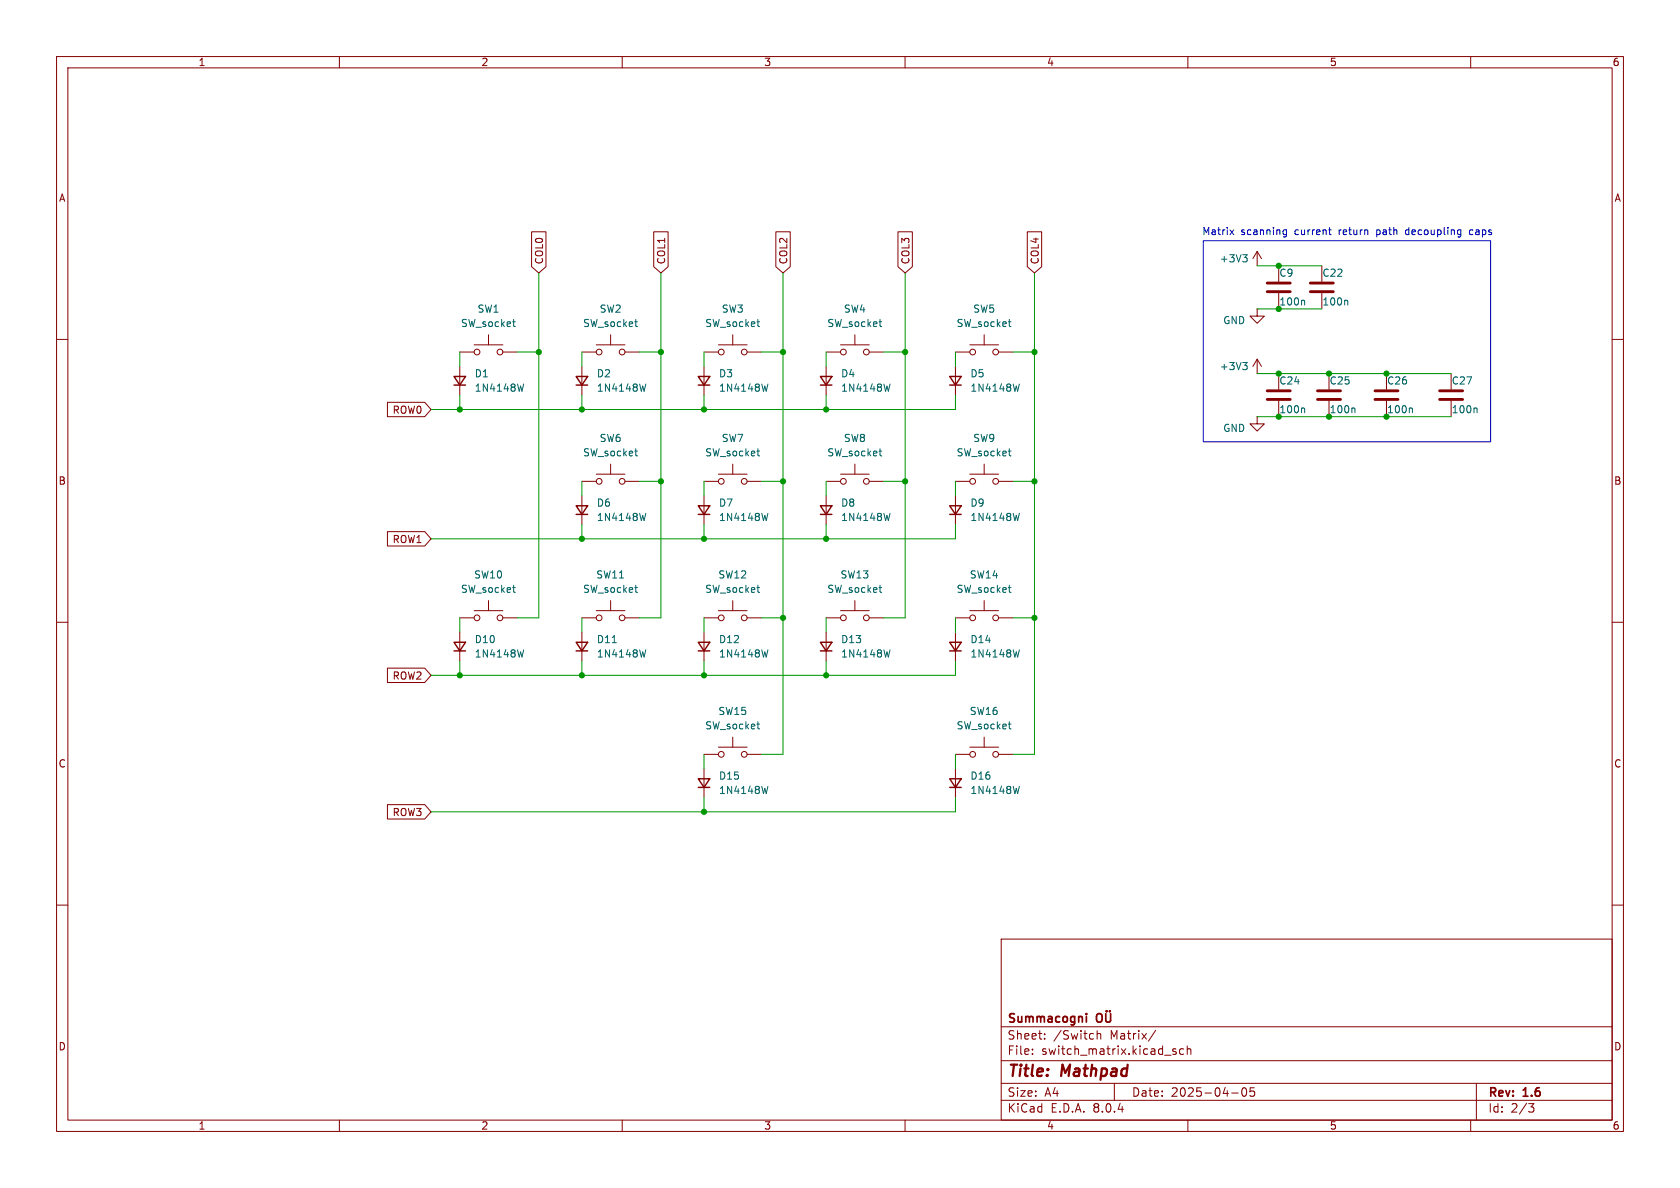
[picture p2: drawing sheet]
<svg xmlns="http://www.w3.org/2000/svg" width="297mm" height="210mm" viewBox="0 0 297 210" stroke-linecap="round" stroke-linejoin="round" font-family="sans-serif">
<g fill="none" stroke="#840000" stroke-width=".18">
<path d="M10 10h277v190h-277zM12 12h273v186h-273zM60 10v2M110 10v2M160 10v2M210 10v2M260 10v2M10 60h2M86.4 59.2v1.8M94 41h2.5v6.1l-1.3 1.2-1.2-1.2zM107.9 59.2v1.8M115.6 41h2.5v6.1l-1.3 1.2-1.2-1.2z"/>
<path d="M129.5 59.2v1.8M137.2 41h2.5v6.1l-1.3 1.2-1.2-1.2zM151.1 59.2v1.8M158.7 41h2.6v6.1l-1.3 1.2-1.3-1.2zM174 59.2v1.8M181.6 41h2.6v6.1l-1.3 1.2-1.3-1.2zM222.2 54.6v1.3h1.3l-1.3 1.3-1.2-1.3h1.2M222.2 54.6h.1M222.2 44.5v2.5M222.2 44.5l-.7 1.2M222.2 44.5l.8 1.2M226.1 47v2.8"/>
<path d="M226.1 51.8v2.8M233.7 47v2.8M233.7 51.8v2.8M285 60h2M68.5 71.1h6.6l1.1 1.3-1.1 1.3h-6.6zM81.3 62.2h2.5M81.3 64.8v5.1M83.8 61h5.1M88.9 62.2h2.5M102.9 62.2h2.5M102.9 64.8v5.1M105.4 61h5.1"/>
<path d="M110.5 62.2h2.5M124.5 64.8v5.1M124.5 62.2h2.5M127 61h5.1M132.1 62.2h2.5M146 62.2h2.6M146 64.8v5.1M148.6 61h5.1M153.7 62.2h2.5M168.9 64.8v5.1M168.9 62.2h2.5M171.4 61h5.1"/>
<path d="M176.5 62.2h2.6M222.2 73.7v1.2h1.3l-1.3 1.3-1.2-1.3h1.2M222.2 73.7h.1M222.2 63.5l-.7 1.3M222.2 63.5v2.5M222.2 63.5l.8 1.3M226.1 66v2.8M226.1 70.9v2.8M234.9 66v2.8M234.9 70.9v2.8M245.1 66v2.8M245.1 70.9v2.8"/>
<path d="M256.5 66v2.8M256.5 70.9v2.8M68.5 94h6.6l1.1 1.3-1.1 1.2h-6.6zM102.9 85.1h2.5M102.9 87.6v5.1M105.4 83.8h5.1M107.9 82v1.8M110.5 85.1h2.5M124.5 87.6v5.1M124.5 85.1h2.5M127 83.8h5.1M129.5 82v1.8"/>
<path d="M132.1 85.1h2.5M146 85.1h2.6M146 87.6v5.1M148.6 83.8h5.1M151.1 82v1.8M153.7 85.1h2.5M168.9 87.6v5.1M168.9 85.1h2.5M171.4 83.8h5.1M174 82v1.8M176.5 85.1h2.6M10 110h2"/>
<path d="M68.5 118.1h6.6l1.1 1.3-1.1 1.3h-6.6zM81.3 109.2h2.5M81.3 111.8v5M83.8 108h5.1M86.4 106.2v1.8M88.9 109.2h2.5M102.9 109.2h2.5M102.9 111.8v5M105.4 108h5.1M107.9 106.2v1.8M110.5 109.2h2.5M124.5 111.8v5"/>
<path d="M124.5 109.2h2.5M127 108h5.1M129.5 106.2v1.8M132.1 109.2h2.5M146 111.8v5M146 109.2h2.6M148.6 108h5.1M151.1 106.2v1.8M153.7 109.2h2.5M168.9 111.8v5M168.9 109.2h2.5M171.4 108h5.1"/>
<path d="M174 106.2v1.8M176.5 109.2h2.6M285 110h2M124.5 135.9v5.1M124.5 133.4h2.5M127 132.1h5.1M129.5 130.3v1.8M132.1 133.4h2.5M168.9 135.9v5.1M168.9 133.4h2.5M171.4 132.1h5.1M174 130.3v1.8"/>
<path d="M176.5 133.4h2.6M10 160h2M68.5 142.2h6.6l1.1 1.3-1.1 1.3h-6.6zM285 160h2M177 166h108v32h-108zM60 198v2M110 198v2M160 198v2M177 194.5h108M177 191.5h108M177 187.5h108M177 181.5h108"/>
<path d="M182.5 186.3v.1M182.5 185.5v.1M184.7 183.6v.1M184.7 182.8v.1M194 182.2v1.5M194 182.8l.2-.1 .3 .1 .1 .9M197 191.5v3M204.3 182.1l-1.3 2M207.9 185.5l-.4-.1-.2 .2 .1 .2 .5 .2v.3h-.6M209.2 185.5l-.4-.1-.3 .3v.4l.2 .2h.5M209.9 185.5l.2-.1 .4 .1v.9M209.9 184.9v1.5"/>
<path d="M210 198v2M217.7 193.2h1.2M219.7 192.4l.2-.1a.81 .81 0 0 1 .6 .6 .81 .81 0 0 1-.3 .8l-.2 .1a.81 .81 0 0 1-.3-1.4zM221.7 192.3h-.7v.7l.2-.1h.5l.1 .3-.1 .5-.2 .1-.5-.1M260 198v2M261 191.5v6.5M270.2 195.1h1l-.5 .6 .4 .1 .1 .5-.3 .3h-.4"/>
<circle cx="84.3" cy="62.2" r=".51"/>
<circle cx="88.4" cy="62.2" r=".51"/>
<circle cx="105.9" cy="62.2" r=".51"/>
<circle cx="110" cy="62.2" r=".51"/>
<circle cx="127.5" cy="62.2" r=".51"/>
<circle cx="131.6" cy="62.2" r=".51"/>
<circle cx="149.1" cy="62.2" r=".51"/>
<circle cx="153.2" cy="62.2" r=".51"/>
<circle cx="172" cy="62.2" r=".51"/>
<circle cx="176" cy="62.2" r=".51"/>
<circle cx="105.9" cy="85.1" r=".51"/>
<circle cx="110" cy="85.1" r=".51"/>
<circle cx="127.5" cy="85.1" r=".51"/>
<circle cx="131.6" cy="85.1" r=".51"/>
<circle cx="149.1" cy="85.1" r=".51"/>
<circle cx="153.2" cy="85.1" r=".51"/>
<circle cx="172" cy="85.1" r=".51"/>
<circle cx="176" cy="85.1" r=".51"/>
<circle cx="84.3" cy="109.2" r=".51"/>
<circle cx="88.4" cy="109.2" r=".51"/>
<circle cx="105.9" cy="109.2" r=".51"/>
<circle cx="110" cy="109.2" r=".51"/>
<circle cx="127.5" cy="109.2" r=".51"/>
<circle cx="131.6" cy="109.2" r=".51"/>
<circle cx="149.1" cy="109.2" r=".51"/>
<circle cx="153.2" cy="109.2" r=".51"/>
<circle cx="172" cy="109.2" r=".51"/>
<circle cx="176" cy="109.2" r=".51"/>
<circle cx="127.5" cy="133.4" r=".51"/>
<circle cx="131.6" cy="133.4" r=".51"/>
<circle cx="172" cy="133.4" r=".51"/>
<circle cx="176" cy="133.4" r=".51"/>
</g>
<path d="M192.1 179.2v.1M192.1 179.7v1M193.9 179.4a.5 .5 0 0 1 .6-.2 .5 .5 0 0 1 .3 .5v.5a.5 .5 0 0 1-.5 .5 .5 .5 0 0 1-.5-.5zM195.5 179.2v1.2l.3 .3 .4-.1 .1-.2v-1.2M195.6 178.7v.1M196.2 178.7v.1" fill="none" stroke="#840000" stroke-width=".3"/>
<g fill="none" stroke="#840000" stroke-width=".25">
<path d="M80.3 66.5h2l-1 1.6zM80.3 68.1h2M101.9 66.5h2l-1 1.6zM101.9 68.1h2M123.4 66.5h2.1l-1 1.6zM123.4 68.1h2.1M145 66.5h2.1l-1.1 1.6zM145 68.1h2.1M167.9 66.5h2l-1 1.6zM167.9 68.1h2M101.9 89.4h2l-1 1.5zM101.9 90.9h2"/>
<path d="M123.4 89.4h2.1l-1 1.5zM123.4 90.9h2.1M145 89.4h2.1l-1.1 1.5zM145 90.9h2.1M167.9 89.4h2l-1 1.5zM167.9 90.9h2M80.3 113.5h2l-1 1.6zM80.3 115.1h2M101.9 113.5h2l-1 1.6zM101.9 115.1h2M123.4 113.5h2.1l-1 1.6zM123.4 115.1h2.1"/>
<path d="M145 113.5h2.1l-1.1 1.6zM145 115.1h2.1M167.9 113.5h2l-1 1.6zM167.9 115.1h2M123.4 137.7h2.1l-1 1.5zM123.4 139.2h2.1M167.9 137.7h2l-1 1.5zM167.9 139.2h2"/>
</g>
<g fill="none" stroke="#006464" stroke-width=".18">
<path d="M90.6 56.9h.5M90.9 57.7h.2M112.2 56.9h.5M112.5 57.7h.2M133.8 56.9h.5M134 57.7h.3M155.4 56.9h.5M155.6 57.7h.3M178.3 56.9h.4M178.5 57.7h.2M219.7 45h.8l-.4 .5M220.2 45.5l.3 .3v.3l-.3 .2"/>
<path d="M230.5 53.1l.1 .2v.6M238.1 53.1l.2 .2v.6M92.6 67.9l-.3 1.3M112.2 79.7h.5M114.2 67.9l-.3 1.3M133.8 79.7h.5M135.8 67.9l-.3 1.3M155.4 79.7h.5M157.3 67.9l-.3 1.3M178.3 79.7h.4M180.2 67.9l-.3 1.3M219.7 64.1h.8l-.4 .5"/>
<path d="M220.2 64.6l.3 .2v.3l-.3 .2M230.5 72.1l.1 .2v.7M239.4 72.1l.1 .2v.7M249.5 72.1l.2 .2v.7M260.9 72.1l.2 .2v.7M112.5 80.5l.2 .1M114.2 90.7l-.3 1.3M134 80.5l.3 .1M135.8 90.7l-.3 1.3M155.6 80.5l.3 .1M157.3 90.7l-.3 1.3M178.5 80.5l.2 .1"/>
<path d="M180.2 90.7l-.3 1.3M90.6 103.9h.5M90.9 104.7h.2M92.6 114.9l-.3 1.2M108.2 113.6h.8M112.2 103.9h.5M112.5 104.7h.2M114.2 114.9l-.3 1.2M133.8 103.9h.5M134 104.7h.3M135.8 114.9l-.3 1.2M155.4 103.9h.5"/>
<path d="M155.6 104.7h.3M157.3 114.9l-.3 1.2M178.3 103.9h.4M178.5 104.7h.2M180.2 114.9l-.3 1.2M133.8 128h.5M134 128.8h.3M135.8 139l-.3 1.3M178.3 128h.4M178.5 128.8h.2M180.2 139l-.3 1.3"/>
</g>
<path d="M224 51.6h4.1M224 50h4.1M231.6 51.6h4.1M231.6 50h4.1M224 70.6h4.1M224 69.1h4.1M232.9 70.6h4.1M232.9 69.1h4.1M243.1 70.6h4M243.1 69.1h4M254.5 70.6h4.1M254.5 69.1h4.1" fill="none" stroke="#840000" stroke-width=".51"/>
<g fill="none" stroke="#0000c2" stroke-width=".18">
<path d="M212.7 42.5h50.8v35.6h-50.8zM217.4 40.6l.7 .9M218.1 40.6l-.7 .9M226.9 41.4h.5M226.9 40.7h.5M227.4 40.6v1.1l-.2 .2-.3-.1M234.9 40.6h.4M235 41.3l.3 .2M248.6 40.7l-.1 .2 .1 .5M258.1 40.6l.2 .1M258.3 40.6l-.1 1.2M258.3 41.4l-.2 .1"/>
<path d="M260.3 40.6h-.3l-.2 .3v.5l.5 .1"/>
</g>
<g fill="none" stroke="#009600" stroke-width=".18">
<path d="M95.2 48.3v60.9h-3.8M116.8 48.3v60.9h-3.8M138.4 48.3v85.1h-3.8M160 48.3v60.9h-3.8M182.9 48.3v85.1h-3.8M222.2 54.6h11.5M222.2 47h11.5M81.3 62.2v2.6M81.3 69.9v2.5M91.4 62.2h3.8M102.9 62.2v2.6M102.9 69.9v2.5"/>
<path d="M113 62.2h3.8M124.5 62.2v2.6M124.5 69.9v2.5M134.6 62.2h3.8M146 62.2v2.6M146 69.9v2.5M156.2 62.2h3.8M168.9 62.2v2.6M168.9 69.9v2.5h-92.7M179.1 62.2h3.8M222.2 66h34.3M222.2 73.7h34.3"/>
<path d="M102.9 85.1v2.5M102.9 92.7v2.6M113 85.1h3.8M124.5 85.1v2.5M124.5 92.7v2.6M134.6 85.1h3.8M146 85.1v2.5M146 92.7v2.6M156.2 85.1h3.8M168.9 85.1v2.5M168.9 92.7v2.6h-92.7M179.1 85.1h3.8"/>
<path d="M81.3 109.2v2.6M81.3 116.8v2.6M102.9 109.2v2.6M102.9 116.8v2.6M124.5 109.2v2.6M124.5 116.8v2.6M134.6 109.2h3.8M146 109.2v2.6M146 116.8v2.6M168.9 109.2v2.6M168.9 116.8v2.6h-92.7M179.1 109.2h3.8"/>
<path d="M124.5 133.4v2.5M168.9 133.4v2.5M124.5 141v2.5M168.9 141v2.5h-92.7"/>
</g>
<g fill="#009600" stroke="#009600" stroke-width=".18">
<circle cx="116.8" cy="62.2" r=".46"/>
<circle cx="146" cy="72.4" r=".46"/>
<circle cx="95.2" cy="62.2" r=".46"/>
<circle cx="138.4" cy="62.2" r=".46"/>
<circle cx="124.5" cy="72.4" r=".46"/>
<circle cx="116.8" cy="85.1" r=".46"/>
<circle cx="182.9" cy="85.1" r=".46"/>
<circle cx="226.1" cy="73.7" r=".46"/>
<circle cx="234.9" cy="73.7" r=".46"/>
<circle cx="182.9" cy="62.2" r=".46"/>
<circle cx="160" cy="62.2" r=".46"/>
<circle cx="160" cy="85.1" r=".46"/>
<circle cx="182.9" cy="109.2" r=".46"/>
<circle cx="146" cy="95.3" r=".46"/>
<circle cx="138.4" cy="85.1" r=".46"/>
<circle cx="138.4" cy="109.2" r=".46"/>
<circle cx="124.5" cy="119.4" r=".46"/>
<circle cx="124.5" cy="143.5" r=".46"/>
<circle cx="146" cy="119.4" r=".46"/>
<circle cx="102.9" cy="72.4" r=".46"/>
<circle cx="102.9" cy="95.3" r=".46"/>
<circle cx="124.5" cy="95.3" r=".46"/>
<circle cx="102.9" cy="119.4" r=".46"/>
<circle cx="81.3" cy="119.4" r=".46"/>
<circle cx="81.3" cy="72.4" r=".46"/>
<circle cx="226.1" cy="66" r=".46"/>
<circle cx="234.9" cy="66" r=".46"/>
<circle cx="245.1" cy="66" r=".46"/>
<circle cx="245.1" cy="73.7" r=".46"/>
<circle cx="226.1" cy="54.6" r=".46"/>
<circle cx="226.1" cy="47" r=".46"/>
</g>
<g font-size="2.8" fill="#840000">
<text x="178" y="190.9">Title:</text>
<text x="187.7" y="190.9">Mathpad</text>
</g>
<g font-size="2.1" fill="#840000">
<text x="178" y="184">Sheet:</text>
<text x="178" y="181.2">Summacogni</text>
<text x="186.2" y="184">/Switch</text>
<text x="196.3" y="184">Matrix/</text>
<text x="178" y="186.7">File:</text>
<text x="184.1" y="186.7">switch_matrix.kicad_sch</text>
<text x="178" y="196.9">KiCad</text>
<text x="178" y="194.1">Size:</text>
<text x="184.7" y="194.1">A4</text>
<text x="185.7" y="196.9">E.D.A.</text>
<text x="193.3" y="196.9">8.0.4</text>
<text x="200" y="194.1">Date:</text>
<text x="207" y="194.1">2025-04-05</text>
<text x="263" y="194.3">Rev:</text>
<text x="263" y="196.9">Id:</text>
<text x="267.1" y="196.9">2/3</text>
<text x="269.4" y="194.3">1.6</text>
</g>
<g font-size="1.8" fill="#840000">
<text x="35" y="11.9">1</text>
<text x="85" y="11.9">2</text>
<text x="135" y="11.9">3</text>
<text x="185" y="11.9">4</text>
<text x="235" y="11.9">5</text>
<text x="285" y="11.9">6</text>
<text x="10.3" y="35.9">A</text>
<text x="285.3" y="35.9">A</text>
<text x="96.2" y="46.8" transform="rotate(-90 96.2 46.8)">COL0</text>
<text x="117.8" y="46.8" transform="rotate(-90 117.8 46.8)">COL1</text>
<text x="139.4" y="46.8" transform="rotate(-90 139.4 46.8)">COL2</text>
<text x="161" y="46.8" transform="rotate(-90 161 46.8)">COL3</text>
<text x="183.8" y="46.8" transform="rotate(-90 183.8 46.8)">COL4</text>
<text x="69.3" y="73.3">ROW0</text>
<text x="10.3" y="85.9">B</text>
<text x="285.3" y="85.9">B</text>
<text x="69.3" y="96.2">ROW1</text>
<text x="69.3" y="120.3">ROW2</text>
<text x="10.3" y="135.9">C</text>
<text x="285.3" y="135.9">C</text>
<text x="69.3" y="144.5">ROW3</text>
<text x="10.3" y="185.9">D</text>
<text x="285.3" y="185.9">D</text>
<text x="35" y="199.9">1</text>
<text x="85" y="199.9">2</text>
<text x="135" y="199.9">3</text>
<text x="185" y="199.9">4</text>
<text x="235" y="199.9">5</text>
<text x="285" y="199.9">6</text>
</g>
<g font-size="1.8" fill="#0000c2">
<text x="212.4" y="41.8">Matrix</text>
<text x="219.4" y="41.8">scanning</text>
<text x="229" y="41.8">current</text>
<text x="236.9" y="41.8">return</text>
<text x="243.8" y="41.8">path</text>
<text x="249.1" y="41.8">decoupling</text>
<text x="260.7" y="41.8">caps</text>
</g>
<g font-size="1.8" fill="#006464">
<text x="215.5" y="46.6">+3V3</text>
<text x="226.1" y="49.1">C9</text>
<text x="233.7" y="49.1">C22</text>
<text x="81.4" y="58">SW_socket</text>
<text x="84.3" y="55.5">SW1</text>
<text x="103" y="58">SW_socket</text>
<text x="105.9" y="55.5">SW2</text>
<text x="124.6" y="58">SW_socket</text>
<text x="127.5" y="55.5">SW3</text>
<text x="146.2" y="58">SW_socket</text>
<text x="149.1" y="55.5">SW4</text>
<text x="169" y="58">SW_socket</text>
<text x="172" y="55.5">SW5</text>
<text x="216.1" y="57.5">GND</text>
<text x="226.1" y="54.2">100n</text>
<text x="233.7" y="54.2">100n</text>
<text x="215.5" y="65.6">+3V3</text>
<text x="83.8" y="66.9">D1</text>
<text x="83.8" y="69.4">1N4148W</text>
<text x="105.4" y="66.9">D2</text>
<text x="105.4" y="69.4">1N4148W</text>
<text x="127" y="66.9">D3</text>
<text x="127" y="69.4">1N4148W</text>
<text x="148.6" y="66.9">D4</text>
<text x="148.6" y="69.4">1N4148W</text>
<text x="171.5" y="66.9">D5</text>
<text x="171.5" y="69.4">1N4148W</text>
<text x="226.1" y="68.2">C24</text>
<text x="235" y="68.2">C25</text>
<text x="245.1" y="68.2">C26</text>
<text x="256.6" y="68.2">C27</text>
<text x="216.1" y="76.6">GND</text>
<text x="226.1" y="73.3">100n</text>
<text x="235" y="73.3">100n</text>
<text x="245.1" y="73.3">100n</text>
<text x="256.6" y="73.3">100n</text>
<text x="103" y="80.9">SW_socket</text>
<text x="105.9" y="78.3">SW6</text>
<text x="124.6" y="80.9">SW_socket</text>
<text x="127.5" y="78.3">SW7</text>
<text x="146.2" y="80.9">SW_socket</text>
<text x="149.1" y="78.3">SW8</text>
<text x="169" y="80.9">SW_socket</text>
<text x="172" y="78.3">SW9</text>
<text x="105.4" y="89.8">D6</text>
<text x="127" y="89.8">D7</text>
<text x="148.6" y="89.8">D8</text>
<text x="171.5" y="89.8">D9</text>
<text x="105.4" y="92.3">1N4148W</text>
<text x="127" y="92.3">1N4148W</text>
<text x="148.6" y="92.3">1N4148W</text>
<text x="171.5" y="92.3">1N4148W</text>
<text x="81.4" y="105">SW_socket</text>
<text x="83.7" y="102.5">SW10</text>
<text x="103" y="105">SW_socket</text>
<text x="105.3" y="102.5">SW11</text>
<text x="124.6" y="105">SW_socket</text>
<text x="126.9" y="102.5">SW12</text>
<text x="146.2" y="105">SW_socket</text>
<text x="148.5" y="102.5">SW13</text>
<text x="169" y="105">SW_socket</text>
<text x="171.3" y="102.5">SW14</text>
<text x="83.8" y="113.9">D10</text>
<text x="105.4" y="113.9">D11</text>
<text x="127" y="113.9">D12</text>
<text x="148.6" y="113.9">D13</text>
<text x="171.5" y="113.9">D14</text>
<text x="83.8" y="116.4">1N4148W</text>
<text x="105.4" y="116.4">1N4148W</text>
<text x="127" y="116.4">1N4148W</text>
<text x="148.6" y="116.4">1N4148W</text>
<text x="171.5" y="116.4">1N4148W</text>
<text x="124.6" y="129.1">SW_socket</text>
<text x="126.9" y="126.6">SW15</text>
<text x="169" y="129.1">SW_socket</text>
<text x="171.3" y="126.6">SW16</text>
<text x="127" y="138">D15</text>
<text x="127" y="140.6">1N4148W</text>
<text x="171.5" y="138">D16</text>
<text x="171.5" y="140.6">1N4148W</text>
</g>
</svg>
